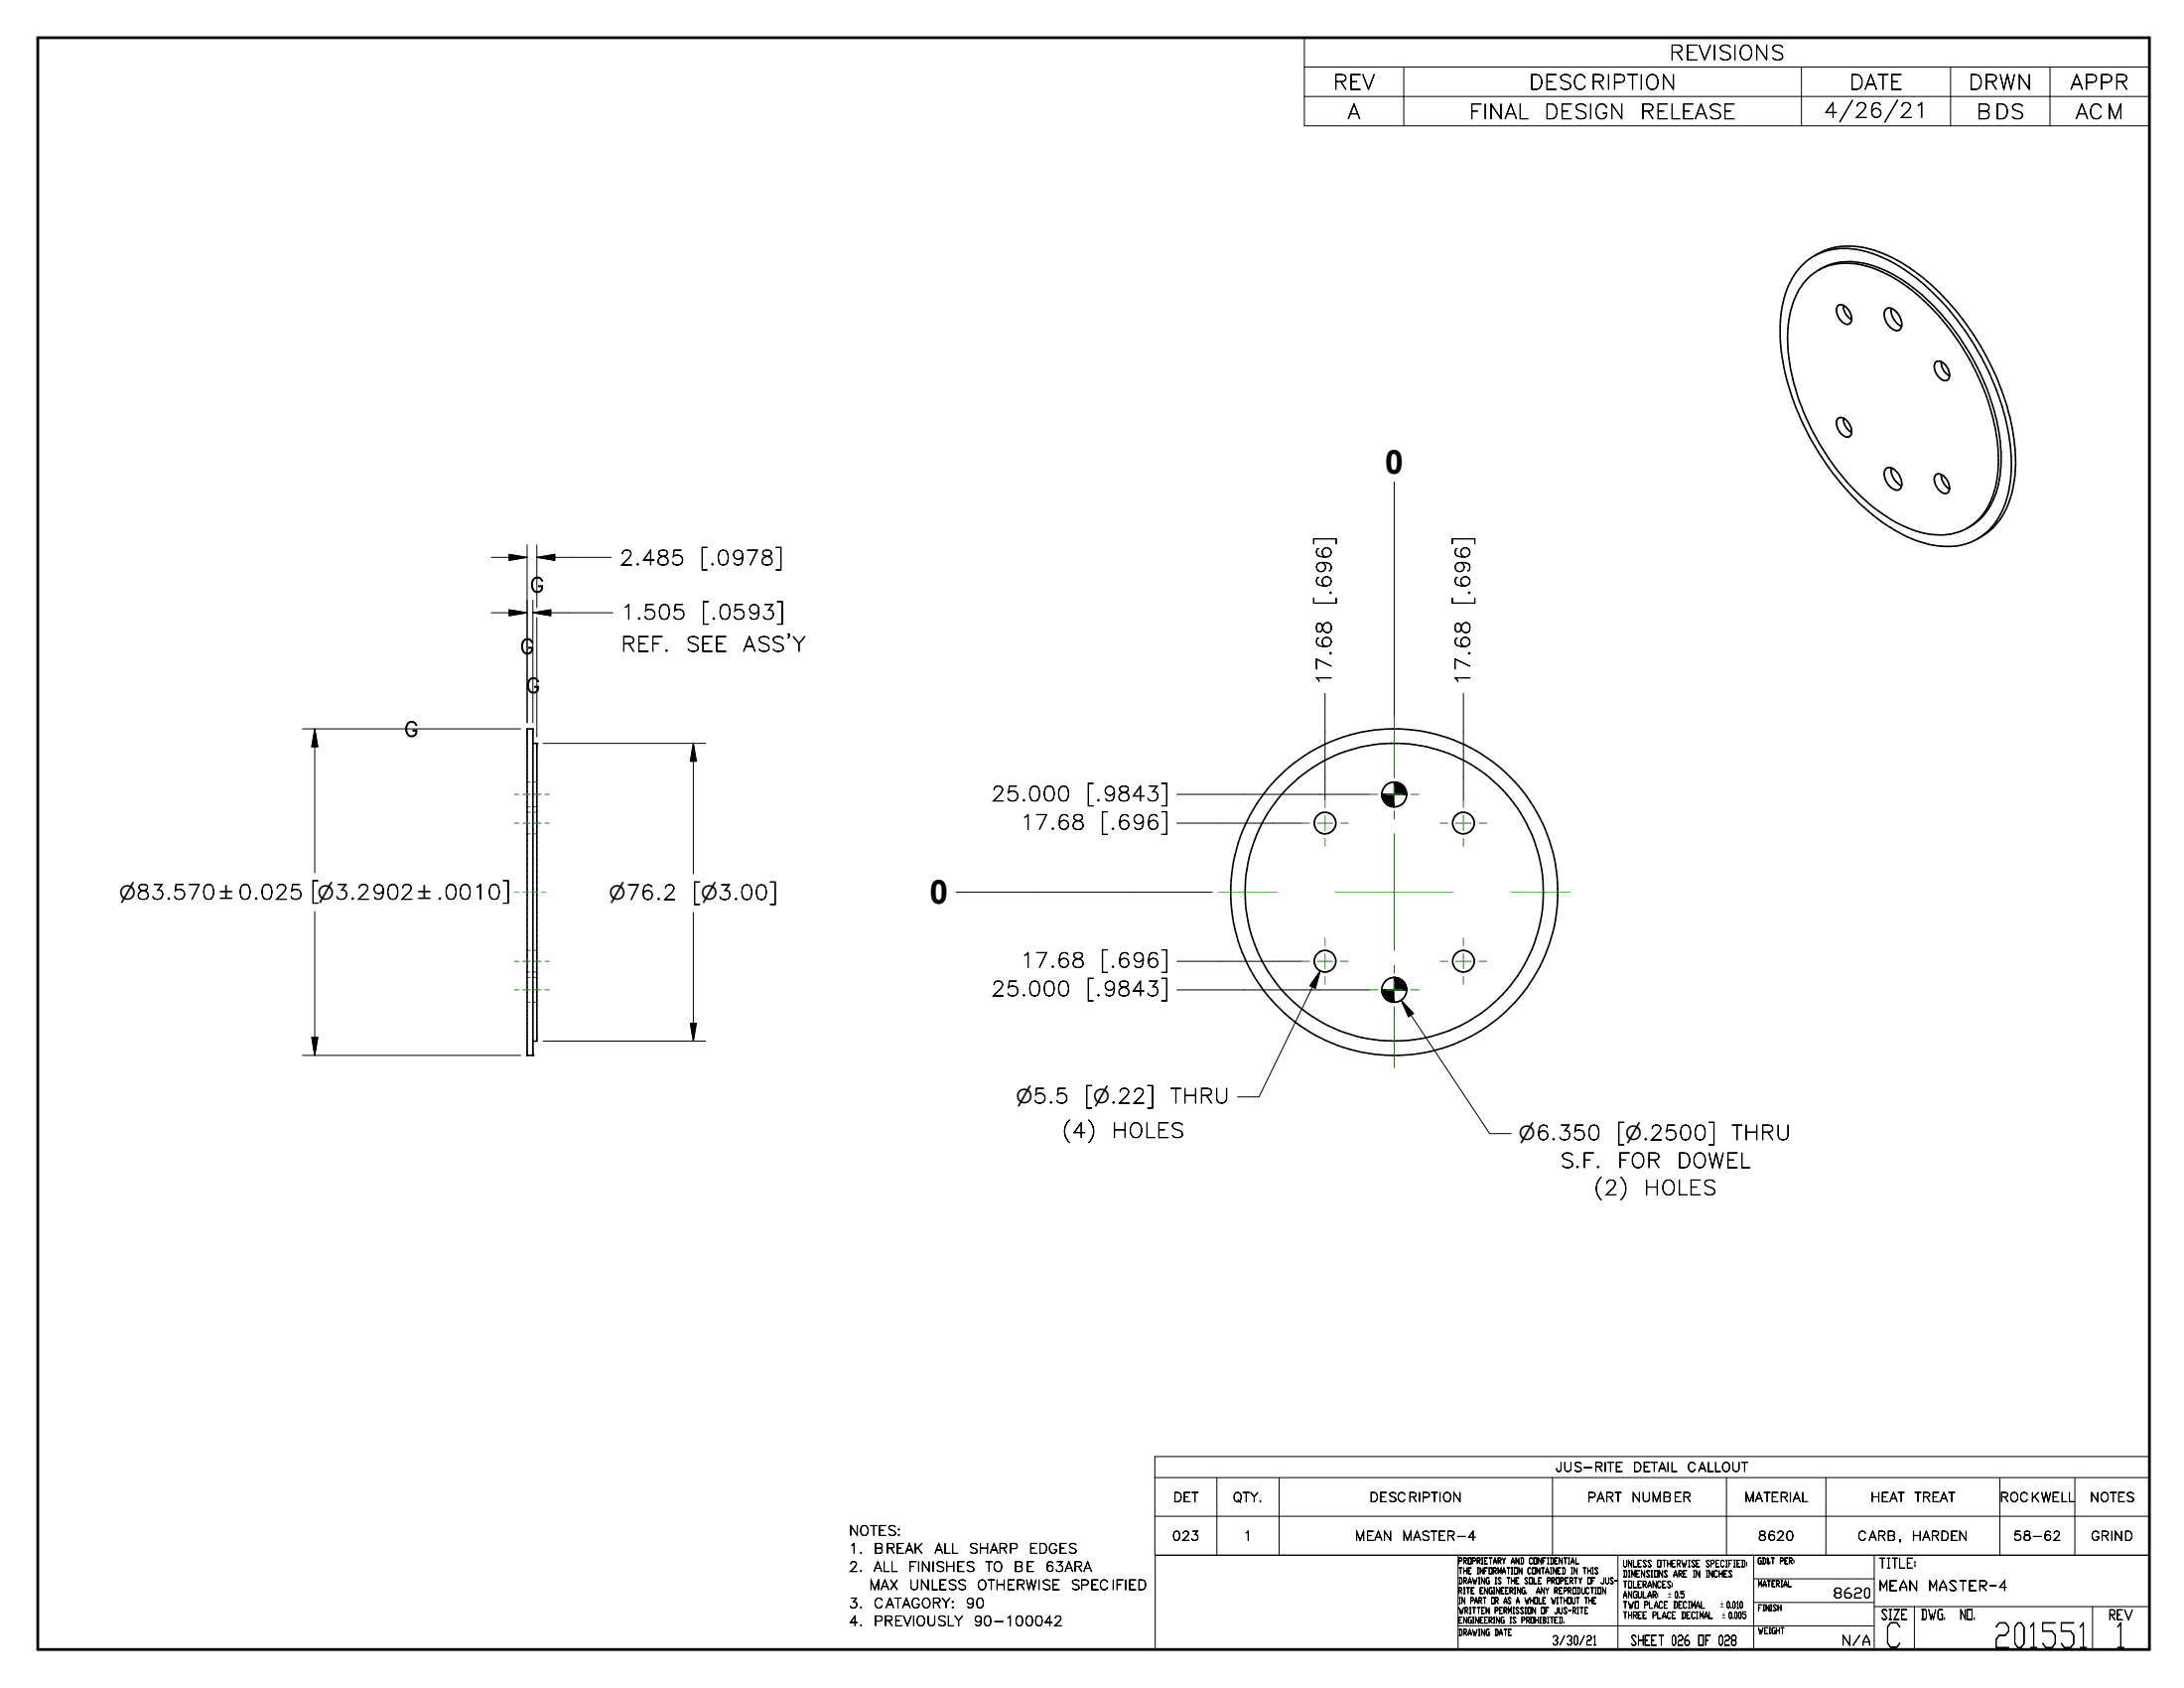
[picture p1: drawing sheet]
<svg xmlns="http://www.w3.org/2000/svg" width="279mm" height="216mm" viewBox="0 0 279 216" stroke-linecap="round" stroke-linejoin="round" font-family="sans-serif">
<g fill="none" stroke="#000" stroke-width=".2">
<path d="M230.4 34.1a7.8 7.8 0 0 1 7.5-2.1 19.4 19.4 0 0 1 9.4 5.5 33.3 33.3 0 0 1 9.9 20.2 13.9 13.9 0 0 1-1.8 8.9 7.6 7.6 0 0 1-8.1 3.1 19.7 19.7 0 0 1-9.9-5.8 33.3 33.3 0 0 1-9.6-20.3 13.7 13.7 0 0 1 2-8.8zM231.3 35.5a7.3 7.3 0 0 1 6.9-1.6 18.6 18.6 0 0 1 8.9 5.6 31 31 0 0 1 8.5 17.4 13.1 13.1 0 0 1-1.7 8.6 6.9 6.9 0 0 1-7.3 2.8 17 17 0 0 1-8.4-4.7 30.9 30.9 0 0 1-9.4-18.4 12.9 12.9 0 0 1 1.7-8.6zM232.1 32.8a9 9 0 0 1 8.3-.6 23.8 23.8 0 0 1 9.8 7.5 33.4 33.4 0 0 1 7.6 17.9 14 14 0 0 1-1.9 8.8l-.3 .4a7.6 7.6 0 0 1-2.6 2.1M232.6 34.6a7.6 7.6 0 0 1 6.4-.8 19 19 0 0 1 8.9 5.9 30.2 30.2 0 0 1 4.7 6.6 26.4 26.4 0 0 1 3.4 13.4 9.5 9.5 0 0 1-3.2 7.1l-1.1 .7M235.1 39.1a.94 .94 0 0 1 1.3 .5 1.43 1.43 0 0 1 .2 1.8 1.03 1.03 0 0 1-1.3-.6 1.46 1.46 0 0 1-.2-1.7zM235.8 39a2 2 0 0 0 1.1 1.9M241.3 39.5a1.03 1.03 0 0 1 1.4 .5 1.77 1.77 0 0 1 .4 2.2 1.08 1.08 0 0 1-1.4-.5 1.79 1.79 0 0 1-.4-2.2zM242 39.5a2.34 2.34 0 0 0 1.3 2.2M235.1 53.5a.94 .94 0 0 1 1.3 .5 1.43 1.43 0 0 1 .2 1.8 1.04 1.04 0 0 1-1.3-.6 1.5 1.5 0 0 1-.2-1.7zM235.8 53.5a2.12 2.12 0 0 0 1.1 1.8M241.3 59.9a1.05 1.05 0 0 1 1.4 .5 1.89 1.89 0 0 1 .4 2.1 .89 .89 0 0 1-1.3-.2 1.86 1.86 0 0 1-.5-2.4zM242 59.8a2.29 2.29 0 0 0 1.3 2.3"/>
<path d="M247.6 46.4a.71 .71 0 0 1 1.1 .1 1.82 1.82 0 0 1 .6 2 .86 .86 0 0 1-1.3-.3 1.79 1.79 0 0 1-.4-1.8zM248.3 46.3a2.04 2.04 0 0 0 1.1 1.8M247.7 60.7a.97 .97 0 0 1 1.3 .5 1.5 1.5 0 0 1 .2 1.8 1.28 1.28 0 0 1-1.5-.9 1.25 1.25 0 0 1 0-1.4zM248.3 60.7a2.12 2.12 0 0 0 1.1 1.8M68.2 95.1h.5M68.7 95.1h.1M68.7 95.1v38.1h-.5M67.4 135h.1M67.4 135h.8M67.4 135v-41.8h.8v41.8M68.2 135h.1"/>
<circle cx="169.5" cy="105.3" r="1.37"/>
<circle cx="178.3" cy="114.1" r="20.9"/>
<circle cx="178.3" cy="114.1" r="19.1"/>
<circle cx="178.4" cy="101.6" r="1.59"/>
<circle cx="187.2" cy="105.3" r="1.38"/>
<circle cx="169.5" cy="123" r="1.37"/>
<circle cx="178.4" cy="126.6" r="1.6"/>
<circle cx="187.2" cy="122.9" r="1.38"/>
</g>
<g fill="none" stroke="#00f" stroke-width=".13">
<path d="M67.4 103.2h.4M67.4 100h.4M67.4 106.7h.4M67.4 103.9h.4M68.2 103.2h.5M68.2 100h.5M68.2 106.7h.5M68.2 103.9h.5M67.4 128.2h.4M67.4 125h.4M67.4 124.3h.4M67.4 121.6h.4"/>
<path d="M68.2 128.2h.5M68.2 125h.5M68.2 124.3h.5M68.2 121.6h.5"/>
</g>
<g fill="#000" stroke="#000" stroke-width=".13">
<path d="M65.1 78l2.3 .4-2.3 .4zM65.1 70.9l2.3 .4-2.3 .4zM68.2 78.4l2.3-.4v.8zM68.7 71.3l2.3-.4v.8zM40.3 93.2l.3 2.3h-.7zM88.7 95.1l.4 2.3h-.8zM176.8 101.6h1.6l-1.6 .1zM176.8 102l1.6-.4-1.6 .5zM176.9 102.3l1.5-.7-1.4 .8zM177.1 102.6l1.3-1-1.2 1.1zM178.4 101.6l-.9 1.3-.1-.1zM178.4 101.6l-.6 1.5-.1-.1z"/>
<path d="M178.4 101.6l-.3 1.6h-.1zM176.8 101.7l1.6-.1-1.6 .3zM176.8 101.9l1.6-.3-1.6 .4zM176.8 102.1l1.6-.5-1.5 .6zM176.9 102.2l1.5-.6-1.5 .7zM177 102.4l1.4-.8-1.4 .9zM177 102.5l1.4-.9-1.3 1zM177.2 102.7l1.2-1.1-1.1 1.2zM178.4 101.6l-1 1.2h-.1zM178.4 101.6l-.8 1.4-.1-.1zM178.4 101.6l-.7 1.4h-.1zM178.4 101.6l-.5 1.5h-.1z"/>
<path d="M178.4 101.6l-.4 1.6-.1-.1zM178.4 101.6l-.2 1.6h-.1zM178.4 101.6v1.6h-.2zM178.4 101.6l1.5-.2v.1zM178.4 101.6l1.5-.3v.1zM178.4 101.6l1.4-.6 .1 .1zM178.4 101.6l1.4-.7v.1zM178.4 101.6l1.3-.9v.1zM178.4 101.6l1.2-1 .1 .1zM179.5 100.5l-1.1 1.1zM179.4 100.4l.1 .1-1.1 1.1zM179.2 100.2l.1 .1-.9 1.3z"/>
<path d="M179.1 100.2h.1l-.8 1.4zM178.8 100.1h.1l-.5 1.5zM178.7 100.1h.1l-.4 1.5zM178.5 100l.1 .1-.2 1.5zM178.4 100h.1l-.1 1.6zM178.6 100.1h.1l-.3 1.5zM178.9 100.1l.2 .1-.7 1.4zM179.3 100.3l.1 .1-1 1.2zM178.4 101.6l1.1-1.1 .1 .1zM178.4 101.6l1.3-.8 .1 .1zM178.4 101.6l1.5-.5v.2zM178.4 101.6l1.5-.1 .1 .1z"/>
<path d="M39.9 132.7h.7l-.3 2.3zM88.3 130.9h.8l-.4 2.3zM168.9 124.2l-.6 2.2-.7-.3zM176.8 126.6h1.6l-1.6 .1zM176.8 127l1.6-.4-1.6 .5zM176.9 127.3l1.5-.7-1.4 .8zM177.1 127.6l1.3-1-1.2 1.1zM178.4 126.6l-.9 1.3h-.1zM178.4 126.6l-.6 1.5-.1-.1zM178.4 126.6l-.3 1.6h-.1zM176.8 126.7l1.6-.1-1.6 .2zM176.8 126.8l1.6-.2-1.6 .4z"/>
<path d="M176.8 127.1l1.6-.5-1.5 .6zM176.9 127.2l1.5-.6-1.5 .7zM177 127.4l1.4-.8-1.4 .9zM177 127.5l1.4-.9-1.3 1zM177.2 127.7l1.2-1.1-1.1 1.2zM178.4 126.6l-1 1.3-.1-.1zM178.4 126.6l-.8 1.4-.1-.1zM178.4 126.6l-.7 1.4h-.1zM178.4 126.6l-.5 1.5h-.1zM178.4 126.6l-.4 1.6-.1-.1zM178.4 126.6l-.2 1.6h-.1zM178.4 126.6v1.6h-.2z"/>
<path d="M178.4 126.6l1.5-.2v.1zM178.4 126.6l1.5-.3v.1zM178.4 126.6l1.4-.6 .1 .1zM178.4 126.6l1.4-.7v.1zM178.4 126.6l1.3-.9v.1zM178.4 126.6l1.2-1 .1 .1zM179.5 125.4v.1l-1.1 1.1zM179.4 125.4h.1l-1.1 1.2zM179.2 125.2l.1 .1-.9 1.3zM179.1 125.2h.1l-.8 1.4zM178.8 125.1h.1l-.5 1.5zM178.7 125.1h.1l-.4 1.5z"/>
<path d="M178.5 125h.1l-.2 1.6zM178.4 125h.1l-.1 1.6zM178.6 125l.1 .1-.3 1.5zM178.9 125.1l.2 .1-.7 1.4zM179.3 125.3l.1 .1-1 1.2zM178.4 126.6l1.1-1.1 .1 .1zM178.4 126.6l1.3-.8 .1 .1zM178.4 126.6l1.5-.5v.2zM178.4 126.6l1.5-.1 .1 .1zM179.3 127.9l1.5 1.7-.6 .4z"/>
</g>
<path d="M4.8 4.8h270.2v206.2h-270.2z" fill="none" stroke="#000" stroke-width=".36"/>
<g fill="none" stroke="#000" stroke-width=".13">
<path d="M166.9 4.8h108.1v11.3h-108.1zM166.9 8.6h108.1M166.9 12.3h108.1M179.6 8.6v7.5M230.5 8.6v7.5M249.5 8.6v7.5M262.3 8.6v7.5M62.9 78.4h4.5M62.9 71.3h4.5M65.1 78l2.3 .4-2.3 .4zM65.1 70.9l2.3 .4-2.3 .4zM67.4 69.7v22.7"/>
<path d="M68.2 78.4h10.2M68.2 78.4l2.3-.4v.8zM68.2 76.8v15.6M68.7 71.3h9.5M68.7 71.3l2.3-.4v.8zM68.7 69.7v8M68.7 79v15.3M178.4 61.6v30.1M38.7 93.2h27.9M40.3 93.2v18.4M40.3 93.2l.3 2.3h-.7zM69.5 95.1h20.8"/>
<path d="M88.7 95.1v16.7M88.7 95.1l.4 2.3h-.8zM169.5 88.7v13.6M187.2 88.7v13.6M40.3 116.6v18.4M88.7 116.7v16.5M122.3 114.1h32.8M150.6 101.6h24.6M150.6 105.3h15.9M176.8 101.6h3.2a1.58 1.58 0 0 0-1.6-1.6v3.2a1.56 1.56 0 0 1-1.6-1.6zM38.7 135h27.9M39.9 132.7h.7l-.3 2.3z"/>
<path d="M69.5 133.2h20.8M88.3 130.9h.8l-.4 2.3zM150.6 123h15.9M150.6 126.6h24.6M168.9 124.2l-7.8 16.1h-2.8M168.9 124.2l-.6 2.2-.7-.3zM178.4 125a1.66 1.66 0 0 1 1.6 1.6h-3.2a1.56 1.56 0 0 0 1.6 1.6zM179.4 128.2l.8 1.8 .6-.4-1.3-1.4M179.4 128.2l11.2 16.8h2.7M147.7 189h127.3M147.7 193.9h127.3M147.8 198.9v12.1h127.2v-24.7h-127.3v12.6h127.3"/>
<path d="M155.7 189v9.9M163.6 189v9.9M186.5 198.9v12.1M198.6 189v9.9M207 198.9v12.1M220.9 189v9.9M224.4 198.9v12.1M233.6 189v9.9M239.8 198.9v12.1M255.8 189v9.9M265.4 189v9.9M186.5 208h53.3"/>
<path d="M224.4 201.9h15.4M224.4 205h15.4M239.8 205.5h35.2M244.9 205.5v5.5M267.7 205.5v5.5"/>
</g>
<g fill="none" stroke="#23a718" stroke-width=".13">
<path d="M178.4 91.7v7.8M65.8 114.1h.6M65.8 101.6h.6M65.8 105.3h.6M66.9 114.1h.8M66.9 101.6h.9M66.9 105.3h.9M67.9 114.1h.8M68.2 101.6h1M68.2 105.3h1M69.2 114.1h.6M69.7 101.6h.6"/>
<path d="M69.7 105.3h.6M155.9 114.1h7.5M166.5 105.3h1M168.5 105.3h2M169.5 102.3v1M169.5 104.3v1.9M169.5 107.2v1M169.5 120v1M170.9 114.1h15M171.5 105.3h1M175.2 101.6h1.1M177.3 101.6h2.1"/>
<path d="M178.4 100.6v2.1M178.4 103.7v1.1M178.4 106.6v15M180.5 101.6h1M184.2 105.3h1M186.2 105.3h2M187.2 102.3v1M187.2 104.3v1.9M187.2 107.2v1M187.2 120v1M189.2 105.3h1M193.4 114.1h7.5"/>
<path d="M65.8 126.6h.6M65.8 123h.6M66.9 126.6h.9M66.9 123h.9M68.2 126.6h1M68.2 123h1M69.7 126.6h.6M69.7 123h.6M166.5 123h1M168.5 123h2M169.5 122v1.9M169.5 124.9v1"/>
<path d="M171.5 123h1M175.2 126.6h1.1M177.3 126.6h2.1M178.4 123.4v1.1M178.4 125.5v2.2M178.4 128.7v7.9M180.5 126.6h1M184.2 123h1M186.2 123h2M187.2 122v1.9M187.2 124.9v1M189.2 123h1"/>
</g>
<g font-size="4.4">
<text x="241.1" y="210.7">C</text>
<text x="255" y="210.7">201551</text>
<text x="270.5" y="210.7">1</text>
</g>
<g font-size="4.2">
<text x="177.2" y="60.6">0</text>
<text x="119" y="115.6">0</text>
</g>
<g font-size="2.6">
<text x="170.5" y="11.4">REV</text>
<text x="195.6" y="11.4">DESCRIPTION</text>
<text x="213.5" y="7.7">REVISIONS</text>
<text x="236.6" y="11.4">DATE</text>
<text x="251.8" y="11.4">DRWN</text>
<text x="264.8" y="11.4">APPR</text>
<text x="172.4" y="15.2">A</text>
<text x="187.9" y="15.2">FINAL</text>
<text x="197.5" y="15.2">DESIGN</text>
<text x="209.8" y="15.2">RELEASE</text>
<text x="233.3" y="15">4/26/21</text>
<text x="252.8" y="15.2">BDS</text>
<text x="265.5" y="15.2">ACM</text>
<text x="67.7" y="75.8">G</text>
<text x="79.2" y="72.3">2.485</text>
<text x="89.5" y="72.3">[.0978]</text>
<text x="170.3" y="77.4" transform="rotate(-90 170.3 77.4)">[.696]</text>
<text x="188" y="77.4" transform="rotate(-90 188 77.4)">[.696]</text>
<text x="66.5" y="83.7">G</text>
<text x="79.4" y="79.2">1.505</text>
<text x="79.4" y="83.3">REF.</text>
<text x="87.7" y="83.3">SEE</text>
<text x="89.7" y="79.2">[.0593]</text>
<text x="95" y="83.3">ASS'Y</text>
<text x="67.2" y="88.6">G</text>
<text x="170.3" y="87.7" transform="rotate(-90 170.3 87.7)">17.68</text>
<text x="188" y="87.7" transform="rotate(-90 188 87.7)">17.68</text>
<text x="51.6" y="94.2">G</text>
<text x="126.8" y="102.4">25.000</text>
<text x="130.5" y="106.1">17.68</text>
<text x="138.9" y="102.4">[.9843]</text>
<text x="140.7" y="106.1">[.696]</text>
<text x="88.6" y="115.1">[n3.00]</text>
<text x="130.5" y="123.7">17.68</text>
<text x="140.7" y="123.7">[.696]</text>
<text x="126.8" y="127.4">25.000</text>
<text x="138.9" y="127.4">[.9843]</text>
<text x="138.7" y="141.1">[n.22]</text>
<text x="149.7" y="141.1">THRU</text>
<text x="135.8" y="145.5">(4)</text>
<text x="142.2" y="145.5">HOLES</text>
<text x="199.5" y="149.4">S.F.</text>
<text x="206.8" y="145.8">[n.2500]</text>
<text x="206.9" y="149.4">FOR</text>
<text x="214.5" y="149.4">DOWEL</text>
<text x="221.5" y="145.8">THRU</text>
<text x="203.8" y="152.8">(2)</text>
<text x="210.3" y="152.8">HOLES</text>
</g>
<g font-size="2.5">
<text x="15.3" y="115">n83.570 `0.025 [n3.2902 `.0010]</text>
<text x="77.9" y="115.1">n76.2</text>
<text x="130" y="141.1">n5.5</text>
<text x="194.3" y="145.8">n6.350</text>
</g>
<g font-size="1.8">
<text x="240.3" y="200.6">TITLE:</text>
<text x="240.3" y="203.4">MEAN</text>
<text x="246.7" y="203.4">MASTER-4</text>
<text x="234.5" y="204.4">8620</text>
<text x="240.6" y="207.1">SIZE</text>
<text x="245.7" y="207.1">DWG.</text>
<text x="250.7" y="207.1">NO.</text>
<text x="269.7" y="207.2">REV</text>
<text x="208.6" y="210.4">SHEET 026 OF 028</text>
<text x="235.6" y="210.4">N/A</text>
</g>
<g font-size="1.7">
<text x="108.6" y="196.4">NOTES:</text>
<text x="108.6" y="198.7">1.</text>
<text x="108.6" y="201">2.</text>
<text x="111.2" y="203.3">MAX</text>
<text x="111.8" y="198.7">BREAK</text>
<text x="111.8" y="201">ALL</text>
<text x="116.2" y="201">FINISHES</text>
<text x="116.3" y="203.3">UNLESS</text>
<text x="119.5" y="198.7">ALL</text>
<text x="123.9" y="198.7">SHARP</text>
<text x="125" y="203.3">OTHERWISE</text>
<text x="126" y="201">TO</text>
<text x="129.7" y="201">BE</text>
<text x="131.6" y="198.7">EDGES</text>
<text x="133.7" y="201">63ARA</text>
<text x="136.9" y="203.3">SPECIFIED</text>
<text x="108.6" y="205.7">3.</text>
<text x="108.6" y="207.9">4.</text>
<text x="111.8" y="205.7">CATAGORY:</text>
<text x="111.8" y="207.9">PREVIOUSLY</text>
<text x="123.5" y="205.7">90</text>
<text x="124.5" y="207.9">90-100042</text>
</g>
<g font-size="1.6">
<text x="199" y="188.2">JUS-RITE</text>
<text x="208.9" y="188.2">DETAIL</text>
<text x="215.8" y="188.2">CALLOUT</text>
<text x="149.9" y="197">023</text>
<text x="150.1" y="192.1">DET</text>
<text x="157.7" y="192.1">QTY.</text>
<text x="159.1" y="197">1</text>
<text x="173.3" y="197">MEAN</text>
<text x="175.2" y="192.1">DESCRIPTION</text>
<text x="179.4" y="197">MASTER-4</text>
<text x="203" y="192.1">PART</text>
<text x="208.7" y="192.1">NUMBER</text>
<text x="223.1" y="192.1">MATERIAL</text>
<text x="224.9" y="197">8620</text>
<text x="237.6" y="197">CARB,</text>
<text x="239.3" y="192.1">HEAT</text>
<text x="244.6" y="197">HARDEN</text>
<text x="244.9" y="192.1">TREAT</text>
<text x="255.8" y="192.1">ROCKWELL</text>
<text x="257.6" y="197">58-62</text>
<text x="267.3" y="192.1">NOTES</text>
<text x="267.5" y="197">GRIND</text>
<text x="198.5" y="210.4">3/30/21</text>
</g>
<g font-size="1.1">
<text x="207.6" y="200.4">UNLESS OTHERWISE SPECIFIED:</text>
<text x="207.6" y="201.7">DIMENSIONS ARE IN INCHES</text>
<text x="207.6" y="203.1">TOLERANCES:</text>
<text x="207.6" y="204.4">ANGULAR:</text>
<text x="207.6" y="205.7">TWO PLACE DECIMAL</text>
<text x="207.6" y="207">THREE PLACE DECIMAL</text>
<text x="213.4" y="204.3">` 0.5</text>
<text x="220.1" y="205.7">`0.010</text>
<text x="220.3" y="207">` 0.005</text>
</g>
<g font-size="1">
<text x="186.6" y="200">PROPRIETARY AND CONFIDENTIAL</text>
<text x="186.6" y="201.3">THE INFORMATION CONTAINED IN THIS</text>
<text x="186.6" y="202.6">DRAWING IS THE SOLE PROPERTY OF JUS-</text>
<text x="186.6" y="203.8">RITE ENGINEERING.</text>
<text x="196.5" y="203.8">ANY REPRODUCTION</text>
<text x="224.8" y="200">GD&amp;T PER:</text>
<text x="224.9" y="202.9">MATERIAL</text>
<text x="186.6" y="209.2">DRAWING DATE</text>
<text x="186.6" y="206.4">WRITTEN PERMISSION OF JUS-RITE</text>
<text x="186.6" y="207.6">ENGINEERING IS PROHIBITED.</text>
<text x="186.6" y="205.1">IN PART OR AS A WHOLE WITHOUT THE</text>
<text x="224.9" y="209">WEIGHT</text>
<text x="224.9" y="206">FINISH</text>
</g>
</svg>
